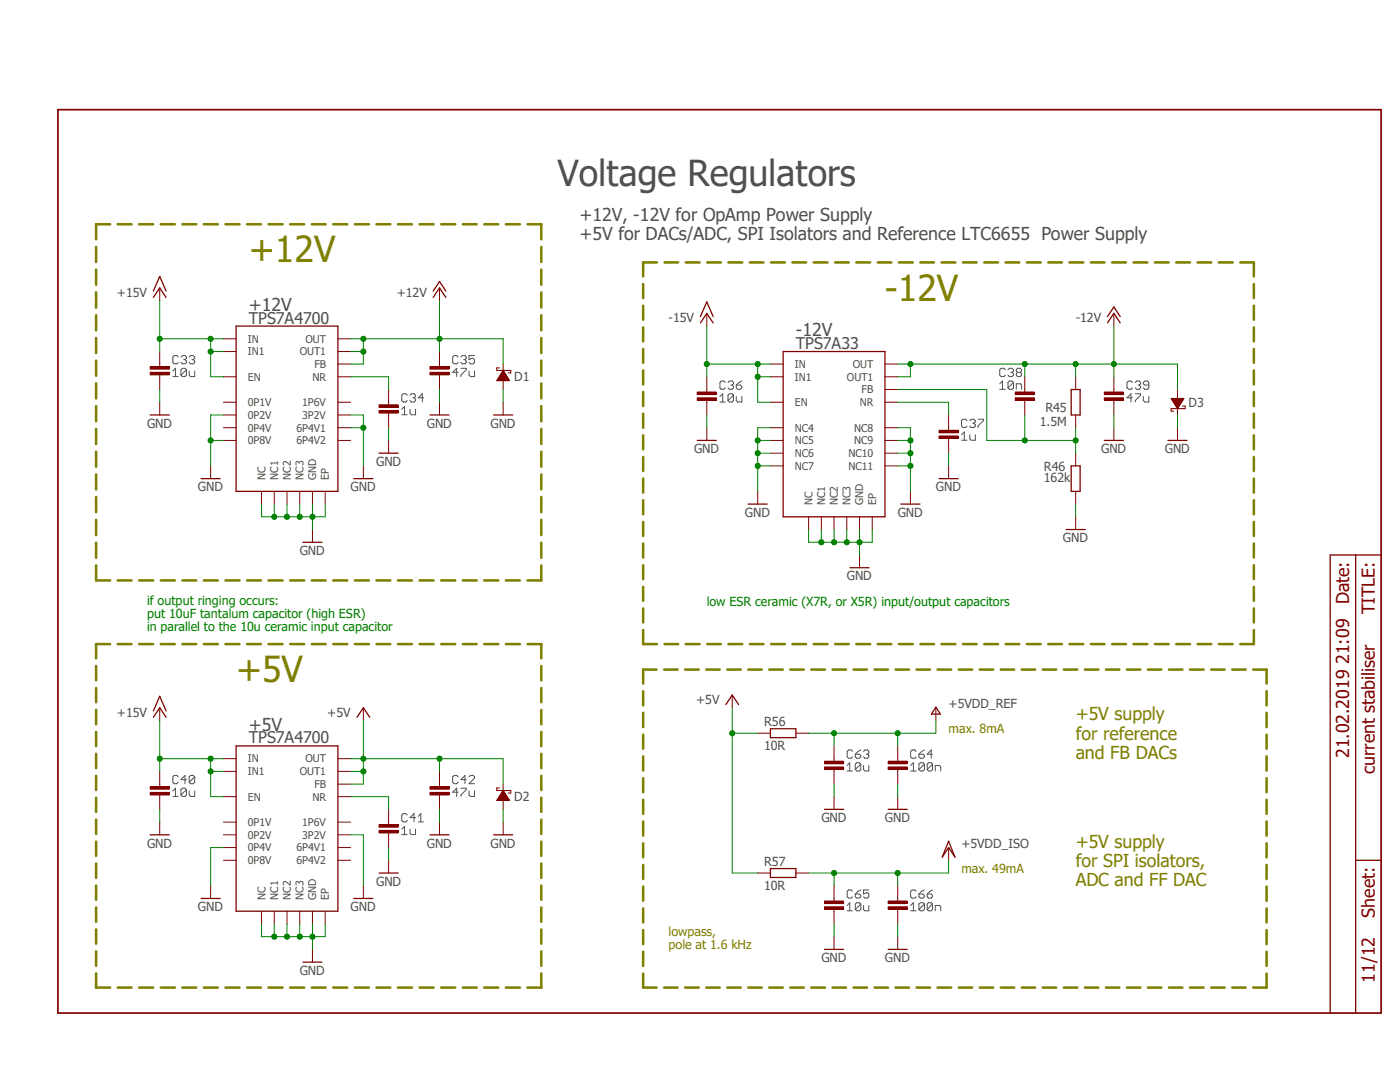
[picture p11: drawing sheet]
<svg xmlns="http://www.w3.org/2000/svg" width="279mm" height="216mm" viewBox="0 0 279 216" stroke-linecap="round" stroke-linejoin="round" font-family="sans-serif">
<path d="M11.2 21.4l265 181.1M276.2 21.4l-265 181.1" fill="none" stroke="#fff" stroke-width=".2"/>
<g fill="none" stroke="#808000" stroke-width=".51">
<path d="M19.2 49.3v3M19.2 53.8v3M19.2 58.3v3.1M22 44.7h-2.8v3.1M23.5 44.7h2.7M27.8 44.7h2.8M32.1 44.7h2.8M36.4 44.7h2.8M40.7 44.7h2.8M45 44.7h2.8M49.3 44.7h2.8M53.6 44.7h2.8"/>
<path d="M57.9 44.7h2.8M62.2 44.7h2.8M66.5 44.7h2.8M70.8 44.7h2.8M75.1 44.7h2.8M79.4 44.7h2.8M83.7 44.7h2.8M88.1 44.7h2.7M92.4 44.7h2.7M96.6 44.7h2.8M101 44.7h2.8M105.3 44.7h2.7v3.1"/>
<path d="M108 49.3v3M108 53.8v3M108 58.3v3.1M128.4 56.7v2.8M131.1 52.4h-2.7v2.8M132.6 52.4h2.7M136.9 52.4h2.7M141.1 52.4h2.7M145.4 52.4h2.7M149.6 52.4h2.8M153.9 52.4h2.7M158.2 52.4h2.7"/>
<path d="M162.4 52.4h2.7M166.7 52.4h2.7M170.9 52.4h2.8M175.2 52.4h2.7M179.4 52.4h2.8M183.7 52.4h2.7M187.9 52.4h2.8M192.2 52.4h2.7M196.4 52.4h2.8M200.7 52.4h2.7M204.9 52.4h2.8M209.2 52.4h2.7"/>
<path d="M213.4 52.4h2.8M217.7 52.4h2.7M222 52.4h2.7M226.2 52.4h2.8M230.5 52.4h2.7M234.7 52.4h2.8M239 52.4h2.7M243.2 52.4h2.8M247.5 52.4h2.7v2.8M250.2 56.7v2.8M19.2 62.9v3M19.2 67.4v3"/>
<path d="M19.2 72v3M19.2 76.5v3M108 62.9v3M108 67.4v3M108 72v3M108 76.5v3M128.4 61v2.8M128.4 65.3v2.8M128.4 69.6v2.8M128.4 73.9v2.8M128.4 78.2v2.8M250.2 61v2.8"/>
<path d="M250.2 65.3v2.8M250.2 69.6v2.8M250.2 73.9v2.8M250.2 78.2v2.8M19.2 81v3.1M19.2 85.6v3M19.2 90.1v3M19.2 94.7v3M19.2 99.2v3M108 81v3.1M108 85.6v3M108 90.1v3"/>
<path d="M108 94.7v3M108 99.2v3M128.4 82.5v2.8M128.4 86.9v2.8M128.4 91.2v2.8M128.4 95.5v2.8M128.4 99.8v2.8M250.2 82.5v2.8M250.2 86.9v2.8M250.2 91.2v2.8M250.2 95.5v2.8M250.2 99.8v2.8"/>
<path d="M19.2 112.8v3h2.8M19.2 103.7v3.1M19.2 108.3v3M23.5 115.8h2.7M27.8 115.8h2.8M32.1 115.8h2.8M36.4 115.8h2.8M40.7 115.8h2.8M45 115.8h2.8M49.3 115.8h2.8M53.6 115.8h2.8M57.9 115.8h2.8"/>
<path d="M62.2 115.8h2.8M66.5 115.8h2.8M70.8 115.8h2.8M75.1 115.8h2.8M79.4 115.8h2.8M83.7 115.8h2.8M88.1 115.8h2.7M92.4 115.8h2.7M96.6 115.8h2.8M101 115.8h2.8M108 103.7v3.1M108 108.3v3"/>
<path d="M108 112.8v3h-2.7M128.4 104.1v2.8M128.4 108.5v2.8M128.4 112.8v2.8M128.4 117.1v2.8M250.2 104.1v2.8M250.2 108.5v2.8M250.2 112.8v2.8M250.2 117.1v2.8M19.2 132.9v2.9M19.2 137.3v2.8M22 128.5h-2.8v2.9"/>
<path d="M23.5 128.5h2.7M27.8 128.5h2.8M32.1 128.5h2.8M36.4 128.5h2.8M40.7 128.5h2.8M45 128.5h2.8M49.3 128.5h2.8M53.6 128.5h2.8M57.9 128.5h2.8M62.2 128.5h2.8M66.5 128.5h2.8M70.8 128.5h2.8"/>
<path d="M75.1 128.5h2.8M79.4 128.5h2.8M83.7 128.5h2.8M88.1 128.5h2.7M92.4 128.5h2.7M96.6 128.5h2.8M101 128.5h2.8M105.3 128.5h2.7v2.9M108 132.9v2.9M108 137.3v2.8M128.4 125.7v2.8h2.7M128.4 121.4v2.8"/>
<path d="M128.4 137.9v2.9M131 133.6h-2.6v2.8M132.5 133.6h2.7M132.6 128.5h2.7M136.7 133.6h2.7M136.9 128.5h2.7M141 133.6h2.6M141.1 128.5h2.7M145.2 133.6h2.6M145.4 128.5h2.7M149.4 133.6h2.6M149.6 128.5h2.8"/>
<path d="M153.5 133.6h2.7M153.9 128.5h2.7M157.7 133.6h2.7M158.2 128.5h2.7M161.9 133.6h2.7M162.4 128.5h2.7M166.2 133.6h2.6M166.7 128.5h2.7M170.3 133.6h2.7M170.9 128.5h2.8M174.5 133.6h2.7M175.2 128.5h2.7"/>
<path d="M178.7 133.6h2.7M179.4 128.5h2.8M182.9 133.6h2.7M183.7 128.5h2.7M187.1 133.6h2.7M187.9 128.5h2.8M191.3 133.6h2.7M192.2 128.5h2.7M195.5 133.6h2.7M196.4 128.5h2.8M199.7 133.6h2.7M200.7 128.5h2.7"/>
<path d="M203.9 133.6h2.7M204.9 128.5h2.8M208.1 133.6h2.7M209.2 128.5h2.7M212.3 133.6h2.7M213.4 128.5h2.8M216.5 133.6h2.7M217.7 128.5h2.7M220.7 133.6h2.7M222 128.5h2.7M224.9 133.6h2.7M226.2 128.5h2.8"/>
<path d="M229.1 133.6h2.7M230.5 128.5h2.7M233.3 133.6h2.7M234.7 128.5h2.8M237.5 133.6h2.7M239 128.5h2.7M241.7 133.6h2.7M243.2 128.5h2.8M245.9 133.6h2.7M250.1 133.6h2.7v2.8M250.2 125.7v2.8h-2.7M250.2 121.4v2.8"/>
<path d="M252.8 137.9v2.9M19.2 141.6v2.9M19.2 146v2.9M19.2 150.4v2.9M19.2 154.8v2.8M19.2 159.2v2.8M108 141.6v2.9M108 146v2.9M108 150.4v2.9M108 154.8v2.8M108 159.2v2.8M128.4 142.2v2.9"/>
<path d="M128.4 146.6v2.8M128.4 150.9v2.9M128.4 155.3v2.8M128.4 159.6v2.8M252.8 142.2v2.9M252.8 146.6v2.8M252.8 150.9v2.9M252.8 155.3v2.8M252.8 159.6v2.8M19.2 163.5v2.9M19.2 167.9v2.9M19.2 172.3v2.9"/>
<path d="M19.2 176.7v2.8M108 163.5v2.9M108 167.9v2.9M108 172.3v2.9M108 176.7v2.8M128.4 163.9v2.9M128.4 168.3v2.8M128.4 172.6v2.8M128.4 176.9v2.8M252.8 163.9v2.9M252.8 168.3v2.8M252.8 172.6v2.8"/>
<path d="M252.8 176.9v2.8M19.2 181.1v2.8M19.2 185.5v2.8M19.2 189.8v2.9M19.2 194.2v2.9h2.8M23.5 197.1h2.7M27.8 197.1h2.8M32.1 197.1h2.8M36.4 197.1h2.8M40.7 197.1h2.8M45 197.1h2.8M49.3 197.1h2.8"/>
<path d="M53.6 197.1h2.8M57.9 197.1h2.8M62.2 197.1h2.8M66.5 197.1h2.8M70.8 197.1h2.8M75.1 197.1h2.8M79.4 197.1h2.8M83.7 197.1h2.8M88.1 197.1h2.7M92.4 197.1h2.7M96.6 197.1h2.8M101 197.1h2.8"/>
<path d="M108 181.1v2.8M108 185.5v2.8M108 189.8v2.9M108 194.2v2.9h-2.7M128.4 194.3v2.8h2.6M128.4 181.3v2.8M128.4 185.6v2.8M128.4 189.9v2.8M132.5 197.1h2.7M136.7 197.1h2.7M141 197.1h2.6M145.2 197.1h2.6"/>
<path d="M149.4 197.1h2.6M153.5 197.1h2.7M157.7 197.1h2.7M161.9 197.1h2.7M166.2 197.1h2.6M170.3 197.1h2.7M174.5 197.1h2.7M178.7 197.1h2.7M182.9 197.1h2.7M187.1 197.1h2.7M191.3 197.1h2.7M195.5 197.1h2.7"/>
<path d="M199.7 197.1h2.7M203.9 197.1h2.7M208.1 197.1h2.7M212.3 197.1h2.7M216.5 197.1h2.7M220.7 197.1h2.7M224.9 197.1h2.7M229.1 197.1h2.7M233.3 197.1h2.7M237.5 197.1h2.7M241.7 197.1h2.7M245.9 197.1h2.7"/>
<path d="M252.8 194.3v2.8h-2.7M252.8 181.3v2.8M252.8 185.6v2.8M252.8 189.9v2.8"/>
</g>
<g fill="none" stroke="#505050" stroke-width=".2">
<path d="M34.5 74l.5-.5v1.6M34.5 75.1h1.1M35.6 71.2l-.3-.2h-.5l-.3 .2v1.1l.3 .3h.5l.3-.3M36.1 71.2l.3-.2h.5l.3 .2v.3l-.3 .3M36.7 71.8h.2M36.9 71.8l.3 .3v.2l-.3 .3h-.5l-.3-.3M37.2 73.8v1l-.3 .3h-.5l-.3-.3M37.2 73.8l-.3-.3h-.5l-.3 .3v1M37.2 73.8l-1.1 1M37.8 74v.8l.2 .3h.9v-1.1M37.8 71.2l.2-.2h.6l.3 .2v.3l-.3 .3M38.3 71.8h.3"/>
<path d="M38.6 71.8l.3 .3v.2l-.3 .3h-.6l-.2-.3M81.3 78.9l-.3-.3h-.5l-.3 .3v1l.3 .3h.5l.3-.3M81.8 78.9l.3-.3h.5l.3 .3v.2l-.3 .3M82.4 79.4h.2M82.6 79.4l.3 .3v.2l-.3 .3h-.5l-.3-.3M84.5 79.4h-1l.8-.8v1.6M91.4 74.3h-1.1l.8-.8v1.6M91.4 71.2l-.3-.2h-.5l-.3 .2v1.1l.3 .3h.5l.3-.3M92 73.5h1v.3l-1 1v.3M92 71.2l.2-.2h.6l.2 .2v.3l-.2 .3M92.5 71.8h.3M92.8 71.8l.2 .3v.2l-.2 .3h-.6l-.2-.3"/>
<path d="M93.6 74v.8l.3 .3h.8v-1.1M94.7 71h-1.1v.8l.5-.3h.3l.3 .3v.5l-.3 .3h-.5l-.3-.3M143.7 79.1l.5-.5v1.6M144.7 76.3l-.2-.3h-.6l-.2 .3v1.1l.2 .3h.6l.2-.3M145.3 76.3l.3-.3h.5l.3 .3v.3l-.3 .2M145.8 76.8h.3M146.1 76.8l.3 .3v.3l-.3 .3h-.5l-.3-.3M146.4 78.9v1l-.3 .3h-.5l-.3-.3M146.4 78.9l-.3-.3h-.5l-.3 .3v1M146.4 78.9l-1.1 1M146.9 79.1v.8l.3 .3h.8v-1.1M146.9 76.8h.8l.3 .3v.3l-.3 .3h-.5l-.3-.3z"/>
<path d="M148 76l-1.1 .8M199.5 76.6l.6-.6v1.7M199.5 77.7h1.1M200.6 73.8l-.2-.3h-.6l-.3 .3v1l.3 .3h.6l.2-.3M201.2 73.8l.2-.3h.6l.3 .3v.2l-.3 .3M201.7 74.3h.3M202 74.3l.3 .3v.2l-.3 .3h-.6l-.2-.3M202.3 76.3v1.1l-.3 .3h-.6l-.2-.3M202.3 76.3l-.3-.3h-.6l-.2 .3v1.1M202.3 76.3l-1.1 1.1M202.8 77.7v-1.1h.8l.3 .2v.9M203.1 74.3l-.3 .3v.2l.3 .3h.5l.3-.3v-.2l-.3-.3"/>
<path d="M203.1 74.3l-.3-.3v-.2l.3-.3h.5l.3 .3v.2l-.3 .3M203.1 74.3h.5M226 79.4h-1.1l.8-.8v1.6M226 76.3l-.3-.3h-.5l-.3 .3v1.1l.3 .3h.5l.3-.3M226.6 78.6h1v.3l-1 1v.3M226.6 76.3l.2-.3h.6l.2 .3v.3l-.2 .2M227.1 76.8h.3M227.4 76.8l.2 .3v.3l-.2 .3h-.6l-.2-.3M228.2 79.1v.8l.3 .3h.8v-1.1M229.3 76.8h-.8l-.3-.2v-.3l.3-.3h.5l.3 .3v1.1l-.3 .3h-.5l-.3-.3M80.2 81.7l.5-.6v1.7M80.2 82.8h1.1"/>
<path d="M81.8 81.7v.8l.3 .3h.8v-1.1M143.7 80.2h1M191.9 86.7l.5-.5v1.6M191.9 87.8h1.1M193 83.9l-.3-.2h-.5l-.3 .2v1.1l.3 .3h.5l.3-.3M193.5 86.7v.8l.3 .3h.8v-1.1M193.5 83.9l.3-.2h.6l.2 .2v.3l-.2 .3M194.1 84.5h.3M194.4 84.5l.2 .3v.2l-.2 .3h-.6l-.3-.3M195.2 83.7h1.1v.2l-1.1 1.1v.3M34.5 157.8l.5-.5v1.6M34.5 158.9h1.1"/>
<path d="M35.6 155l-.3-.3h-.5l-.3 .3v1.1l.3 .3h.5l.3-.3M37.2 157.6l-.3-.3h-.5l-.3 .3v1M37.2 157.6v1l-.3 .3h-.5l-.3-.3M37.2 157.6l-1.1 1M37.2 155.6h-1.1l.8-.9v1.7M37.8 157.8v.8l.2 .3h.9v-1.1M38.9 155l-.3-.3h-.6l-.2 .3v1.1M38.9 155v1.1l-.3 .3h-.6l-.2-.3M38.9 155l-1.1 1.1M91.4 158.1h-1.1l.8-.8v1.6M91.4 155l-.3-.3h-.5l-.3 .3v1.1l.3 .3h.5l.3-.3M92 157.3h1v.3l-1 1v.3"/>
<path d="M93 155.6h-1l.8-.9v1.7M93.6 157.8v.8l.3 .3h.8v-1.1M93.6 155l.3-.3h.5l.3 .3v.3l-1.1 1.1h1.1M169.1 152.7l.5-.5v1.6M169.1 153.8h1M170.1 149.9l-.2-.3h-.6l-.2 .3v1.1l.2 .3h.6l.2-.3M170.7 150.5h.8l.3 .2v.3l-.3 .3h-.5l-.3-.3zM171.8 152.5v1l-.3 .3h-.5l-.3-.3M171.8 152.5l-.3-.3h-.5l-.3 .3v1M171.8 152.5l-1.1 1M171.8 149.6l-.6 .3-.5 .6M172.3 152.7v.8l.3 .3h.8v-1.1"/>
<path d="M172.3 149.9l.3-.3h.5l.3 .3v.3l-.3 .3M172.9 150.5h.2M173.1 150.5l.3 .2v.3l-.3 .3h-.5l-.3-.3M181.7 153.8h1.1M181.7 152.7l.6-.5v1.6M182.8 149.9l-.2-.3h-.6l-.3 .3v1.1l.3 .3h.6l.2-.3M183.4 150.5h.8l.3 .2v.3l-.3 .3h-.5l-.3-.3zM184.5 152.5v1l-.3 .3h-.5l-.3-.3M184.5 152.5l-.3-.3h-.5l-.3 .3v1M184.5 152.5l-1.1 1M184.5 149.6l-.6 .3-.5 .6M186.1 152.5v1l-.3 .3h-.5l-.3-.3"/>
<path d="M186.1 152.5l-.3-.3h-.5l-.3 .3v1M186.1 152.5l-1.1 1M186.1 150.5h-1.1l.8-.9v1.7M186.6 153.8v-1.1h.9l.2 .3v.8M80.2 165.4l.5-.5v1.6M80.2 166.5h1.1M81.3 162.6l-.3-.3h-.5l-.3 .3v1.1l.3 .3h.5l.3-.3M81.8 165.4v.8l.3 .3h.8v-1.1M82.9 163.2h-1.1l.8-.9v1.7M83.5 164h1M83.5 162.9l.5-.6v1.7M170.1 177.8l-.2-.2h-.6l-.2 .2v1.1l.2 .3h.6l.2-.3"/>
<path d="M170.7 178.4h.8l.3 .3v.2l-.3 .3h-.5l-.3-.3zM171.8 177.6l-.6 .2-.5 .6M173.4 177.6h-1.1v.8l.6-.3h.2l.3 .3v.5l-.3 .3h-.5l-.3-.3M182.8 177.8l-.2-.2h-.6l-.3 .2v1.1l.3 .3h.6l.2-.3M183.4 178.4h.8l.3 .3v.2l-.3 .3h-.5l-.3-.3zM184.5 177.6l-.6 .2-.5 .6M185 178.4h.8l.3 .3v.2l-.3 .3h-.5l-.3-.3zM186.1 177.6l-.5 .2-.6 .6M169.1 180.7l.5-.6v1.6M169.1 181.7h1M171.8 180.4l-.3-.3h-.5l-.3 .3v1.1M171.8 180.4v1.1l-.3 .2h-.5l-.3-.2"/>
<path d="M171.8 180.4l-1.1 1.1M172.3 180.7v.8l.3 .2h.8v-1M181.7 180.7l.6-.6v1.6M181.7 181.7h1.1M184.5 180.4l-.3-.3h-.5l-.3 .3v1.1M184.5 180.4v1.1l-.3 .2h-.5l-.3-.2M184.5 180.4l-1.1 1.1M186.1 180.4l-.3-.3h-.5l-.3 .3v1.1M186.1 180.4v1.1l-.3 .2h-.5l-.3-.2M186.1 180.4l-1.1 1.1M186.6 181.7v-1h.9l.2 .2v.8"/>
</g>
<path d="M47.1 65.1h20.3v32.9h-20.3zM270.6 110.7v91.4M275.6 110.7h-10.1v91.4M47.1 148.8h20.3v33h-20.3zM270.6 171.7h5" fill="none" stroke="#800000" stroke-width=".25"/>
<path d="M11.6 21.9h264v180.2h-264z" fill="none" stroke="#800000" stroke-width=".34"/>
<g fill="none" stroke="#800000" stroke-width=".2">
<path d="M31.9 72.6v.7M31.9 74.5v.7M44.6 67.6h2.5M44.6 75.2h2.5M44.6 70.1h2.5M67.4 67.6h2.6M67.4 72.6h2.6M67.4 75.2h2.6M67.4 70.1h2.6M44.6 80.3h2.5M44.6 82.8h2.5M44.6 85.3h2.5"/>
<path d="M44.6 87.9h2.5M52.2 98v2.6M54.7 98v2.6M57.3 98v2.6M59.8 98v2.6M62.4 98v2.6M64.9 98v2.6M67.4 80.3h2.6M67.4 82.8h2.6M67.4 85.3h2.6M67.4 87.9h2.6M44.6 151.4h2.5"/>
<path d="M44.6 159h2.5M44.6 153.9h2.5M67.4 151.4h2.6M67.4 156.5h2.6M67.4 159h2.6M67.4 153.9h2.6M44.6 164h2.5M44.6 166.6h2.5M44.6 169.1h2.5M44.6 171.7h2.5M67.4 164h2.6M67.4 166.6h2.6"/>
<path d="M67.4 169.1h2.6M67.4 171.7h2.6M52.2 181.8v2.6M54.7 181.8v2.6M57.3 181.8v2.6M59.8 181.8v2.6M62.4 181.8v2.6M64.9 181.8v2.6"/>
</g>
<path d="M30 73.2h3.8v.5h-3.8z" fill-rule="evenodd" fill="#800000"/>
<path d="M30 73.2h3.8v.5h-3.8z" fill="none" stroke="#800000" stroke-width=".2"/>
<path d="M30 74.3h3.8v.5h-3.8z" fill-rule="evenodd" fill="#800000"/>
<path d="M30 74.3h3.8v.5h-3.8zM31.9 70.1v2.5M31.9 75.2v2.5M87.7 72.6v.7M87.7 74.5v.7" fill="none" stroke="#800000" stroke-width=".2"/>
<path d="M85.8 73.2h3.8v.5h-3.8z" fill-rule="evenodd" fill="#800000"/>
<path d="M85.8 73.2h3.8v.5h-3.8z" fill="none" stroke="#800000" stroke-width=".2"/>
<path d="M85.8 74.3h3.8v.5h-3.8z" fill-rule="evenodd" fill="#800000"/>
<path d="M85.8 74.3h3.8v.5h-3.8zM87.7 70.1v2.5M87.7 75.2v2.5M77.6 80.3v.6M77.6 82.2v.6" fill="none" stroke="#800000" stroke-width=".2"/>
<path d="M75.6 80.8h3.9v.5h-3.9z" fill-rule="evenodd" fill="#800000"/>
<path d="M75.6 80.8h3.9v.5h-3.9z" fill="none" stroke="#800000" stroke-width=".2"/>
<path d="M75.6 81.9h3.9v.5h-3.9z" fill-rule="evenodd" fill="#800000"/>
<g fill="none" stroke="#800000" stroke-width=".2">
<path d="M31.9 57.4v2.6M87.7 57.4v2.6M77.6 77.7v2.6M31.9 80.3v2.5M42 93v2.5M72.5 93v2.5M75.6 81.9h3.9v.5h-3.9zM77.6 82.8v2.5M77.6 87.9v2.5M87.7 80.3v2.5M62.4 105.7v2.5M31.9 156.5v.6"/>
<path d="M31.9 158.4v.6"/>
</g>
<path d="M30.6 59.4l1.3-2 1.2 2M30.6 58.1l1.3-2.9 1.2 2.9M86.4 59.4l1.3-2 1.3 2M86.4 58.1l1.3-1.9 1.3 1.9M30 82.8h3.8M40.1 95.5h3.8M70.6 95.5h3.8M75.6 90.4h3.9M85.8 82.8h3.8M60.5 108.2h3.8" fill="none" stroke="#800000" stroke-width=".25"/>
<path d="M30 157h3.8v.5h-3.8z" fill-rule="evenodd" fill="#800000"/>
<path d="M30 157h3.8v.5h-3.8z" fill="none" stroke="#800000" stroke-width=".2"/>
<path d="M30 158.1h3.8v.5h-3.8z" fill-rule="evenodd" fill="#800000"/>
<path d="M30 158.1h3.8v.5h-3.8zM31.9 153.9v2.6M31.9 159v2.5M77.6 164v.7M77.6 165.9v.7" fill="none" stroke="#800000" stroke-width=".2"/>
<path d="M75.6 164.5h3.9v.6h-3.9z" fill-rule="evenodd" fill="#800000"/>
<path d="M75.6 164.5h3.9v.6h-3.9z" fill="none" stroke="#800000" stroke-width=".2"/>
<path d="M75.6 165.7h3.9v.5h-3.9z" fill-rule="evenodd" fill="#800000"/>
<path d="M87.7 156.5v.6M87.7 158.4v.6M75.6 165.7h3.9v.5h-3.9zM77.6 161.5v2.5M77.6 166.6v2.5" fill="none" stroke="#800000" stroke-width=".2"/>
<path d="M85.8 157h3.8v.5h-3.8z" fill-rule="evenodd" fill="#800000"/>
<path d="M85.8 157h3.8v.5h-3.8z" fill="none" stroke="#800000" stroke-width=".2"/>
<path d="M85.8 158.1h3.8v.5h-3.8z" fill-rule="evenodd" fill="#800000"/>
<g fill="none" stroke="#800000" stroke-width=".2">
<path d="M141.1 62.5v2.6M141.1 77.7v.7M141.1 79.6v.7M153.8 72.6h2.5M153.8 75.2h2.5M176.6 72.6h2.6M176.6 77.7h2.6M176.6 75.2h2.6M222.3 62.5v2.6M153.8 80.3h2.5M153.8 85.3h2.5M153.8 87.9h2.5"/>
<path d="M153.8 90.4h2.5M153.8 93h2.5M176.6 80.3h2.6M176.6 85.3h2.6M176.6 87.9h2.6M176.6 90.4h2.6M176.6 93h2.6M161.4 103.1v2.6M163.9 103.1v2.6M166.5 103.1v2.6M169 103.1v2.6M171.5 103.1v2.6"/>
<path d="M174.1 103.1v2.6M31.9 141.2v2.6M72.5 141.2v2.6M85.8 158.1h3.8v.5h-3.8zM87.7 153.9v2.6M87.7 159v2.5M31.9 164v2.6M42 176.7v2.6M72.5 176.7v2.6M77.6 171.7v2.5M87.7 164v2.6M62.4 189.4v2.6"/>
</g>
<g fill="none" stroke="#800000" stroke-width=".25">
<path d="M139.8 64.4l1.3-1.9 1.2 1.9M139.8 63.2l1.3-3 1.2 3M156.3 70.1h20.3v33h-20.3zM221 64.4l1.3-1.9 1.3 1.9M221 63.2l1.3-1.9 1.3 1.9M30.6 143.1l1.3-1.9 1.2 1.9M30.6 141.9l1.3-3 1.2 3M71.2 143.1l1.3-1.9 1.3 1.9M30 166.6h3.8M40.1 179.3h3.8M70.6 179.3h3.8M75.6 174.2h3.9"/>
<path d="M85.8 166.6h3.8M60.5 192h3.8"/>
</g>
<path d="M139.1 78.2h3.9v.5h-3.9z" fill-rule="evenodd" fill="#800000"/>
<path d="M139.1 78.2h3.9v.5h-3.9z" fill="none" stroke="#800000" stroke-width=".2"/>
<path d="M139.1 79.4h3.9v.5h-3.9z" fill-rule="evenodd" fill="#800000"/>
<path d="M139.1 79.4h3.9v.5h-3.9zM141.1 75.2v2.5M222.3 77.7v.7M222.3 79.6v.7M141.1 80.3v2.5M141.1 85.3v2.6" fill="none" stroke="#800000" stroke-width=".2"/>
<path d="M139.1 87.9h3.9" fill="none" stroke="#800000" stroke-width=".25"/>
<path d="M220.4 78.2h3.8v.5h-3.8z" fill-rule="evenodd" fill="#800000"/>
<path d="M220.4 78.2h3.8v.5h-3.8z" fill="none" stroke="#800000" stroke-width=".2"/>
<path d="M220.4 79.4h3.8v.5h-3.8z" fill-rule="evenodd" fill="#800000"/>
<path d="M220.4 79.4h3.8v.5h-3.8zM222.3 75.2v2.5M189.3 85.3v.7M189.3 87.2v.7M222.3 80.3v2.5M222.3 85.3v2.6" fill="none" stroke="#800000" stroke-width=".2"/>
<path d="M220.4 87.9h3.8" fill="none" stroke="#800000" stroke-width=".25"/>
<path d="M187.4 85.9h3.8v.5h-3.8z" fill-rule="evenodd" fill="#800000"/>
<path d="M187.4 85.9h3.8v.5h-3.8z" fill="none" stroke="#800000" stroke-width=".2"/>
<path d="M187.4 87h3.8v.5h-3.8z" fill-rule="evenodd" fill="#800000"/>
<g fill="none" stroke="#800000" stroke-width=".2">
<path d="M204.5 77.7v.7M204.5 79.6v.7M214.7 75.2v2.5M151.2 98v2.6M181.7 98v2.6M187.4 87h3.8v.5h-3.8zM189.3 82.8v2.5M189.3 87.9v2.5M189.3 93v2.5M214.7 82.8v2.5M214.7 90.4v2.6M214.7 98v2.6"/>
<path d="M171.5 110.7v2.6M214.7 103.1v2.6"/>
</g>
<path d="M213.8 77.7h1.8v5.1h-1.8zM187.4 95.5h3.8M213.8 93h1.8v5h-1.8zM149.3 100.6h3.8M169.6 113.3h3.8M179.8 100.6h3.8M212.8 105.7h3.8" fill="none" stroke="#800000" stroke-width=".25"/>
<path d="M202.6 78.2h3.8v.5h-3.8z" fill-rule="evenodd" fill="#800000"/>
<path d="M202.6 78.2h3.8v.5h-3.8z" fill="none" stroke="#800000" stroke-width=".2"/>
<path d="M202.6 79.4h3.8v.5h-3.8z" fill-rule="evenodd" fill="#800000"/>
<g fill="none" stroke="#800000" stroke-width=".2">
<path d="M99.2 75.9h2.4M99.3 75.8h2.3M99.4 75.7h2.1M99.4 75.6h2.1M99.4 75.5h2M99.5 75.4h1.8M99.6 75.4h1.7M99.6 75.3h1.7M99.7 75.1h1.5M99.7 75.1h1.4M99.8 75h1.3M99.8 74.9h1.2"/>
<path d="M99.9 74.8h1.1M99.9 74.7h1M100 74.6h.9M100 74.5h.8M100.1 74.5h.7M100.2 74.4h.5M100.2 74.3h.5M100.2 74.2h.4M100.3 74.1h.2M100.4 74h.1M100.4 73.9l1.3 2h-2.6zM100.4 72.6v1.3"/>
<path d="M100.4 76v1.7M202.6 79.4h3.8v.5h-3.8zM204.5 75.2v2.5M233.7 79.5h2.6l-1.3 2zM233.8 79.6h2.4M233.8 79.7h2.4M233.9 79.8h2.2M234 79.9h2M235 77.8v1.7M100.4 80.3v2.5M204.5 80.3v2.5M234 80h2"/>
<path d="M234.1 80.1h1.8M234.1 80.2h1.8M234.2 80.3h1.6M234.3 80.4h1.4M234.4 80.5h1.2M234.4 80.6h1.2M234.5 80.7h1M234.5 80.8h1M234.6 80.9h.8M234.7 81h.6M234.7 81.1h.5M234.8 81.2h.4"/>
<path d="M234.9 81.3h.3M234.9 81.4h.2M234.9 81.5h.1M235 81.6v1.2M235 85.3v2.6M146.1 138.7v2.5M99.2 159.7h2.5M99.2 159.6h2.4M99.3 159.5h2.3M99.4 159.4h2.1M99.4 159.3h2.1M99.4 159.3h2"/>
<path d="M99.5 159.2h1.8M99.6 159.1h1.7M99.6 159h1.6M99.7 158.9h1.5M99.7 158.8h1.4M99.8 158.7h1.3M99.8 158.7h1.2M99.9 158.6h1.1M99.9 158.5h1M100 158.4h.8M100 158.3h.8M100.1 158.2h.7"/>
<path d="M100.2 158.2h.5M100.2 158.1h.4M100.2 158h.4M100.3 157.9h.2M100.4 157.8h.1M100.4 156.4v1.3M100.4 159.8v1.7M100.4 157.7l1.3 2h-2.6zM166.5 151.4v.6M166.5 153.3v.6M100.4 164v2.6"/>
</g>
<path d="M99.7 73.4h-.6v.5h2.8v.5h-.5M236 81h.5v.5h-2.8v.5h.5M99.7 157.2h-.6v.5h2.8v.5h-.5" fill="none" stroke="#800000" stroke-width=".21"/>
<path d="M98.5 82.8h3.8M233.1 87.9h3.8M144.9 140.6l1.2-1.9 1.3 1.9M98.5 166.6h3.8" fill="none" stroke="#800000" stroke-width=".25"/>
<path d="M164.5 151.9h3.9v.5h-3.9z" fill-rule="evenodd" fill="#800000"/>
<path d="M164.5 151.9h3.9v.5h-3.9z" fill="none" stroke="#800000" stroke-width=".2"/>
<path d="M164.5 153h3.9v.5h-3.9z" fill-rule="evenodd" fill="#800000"/>
<path d="M164.5 153h3.9v.5h-3.9zM166.5 148.8v2.6M166.5 153.9v2.6M179.2 151.4v.6M179.2 153.3v.6" fill="none" stroke="#800000" stroke-width=".2"/>
<path d="M177.2 151.9h3.9v.5h-3.9z" fill-rule="evenodd" fill="#800000"/>
<path d="M177.2 151.9h3.9v.5h-3.9z" fill="none" stroke="#800000" stroke-width=".2"/>
<path d="M177.2 153h3.9v.5h-3.9z" fill-rule="evenodd" fill="#800000"/>
<path d="M151.2 146.3h2.6M158.8 146.3h2.6M166.5 159v2.5M177.2 153h3.9v.5h-3.9zM179.2 148.8v2.6M179.2 153.9v2.6M179.2 159v2.5M186.8 141.2v2.6M166.5 179.3v.6M166.5 181.2v.6" fill="none" stroke="#800000" stroke-width=".2"/>
<path d="M153.8 145.4h5v1.8h-5zM186.8 141.1l.9 1.4h-1.8zM164.5 161.5h3.9M177.2 161.5h3.9" fill="none" stroke="#800000" stroke-width=".25"/>
<path d="M164.5 179.8h3.9v.5h-3.9z" fill-rule="evenodd" fill="#800000"/>
<path d="M164.5 179.8h3.9v.5h-3.9z" fill="none" stroke="#800000" stroke-width=".2"/>
<path d="M164.5 180.9h3.9v.5h-3.9z" fill-rule="evenodd" fill="#800000"/>
<path d="M166.5 176.7v2.6M179.2 179.3v.6M164.5 180.9h3.9v.5h-3.9zM166.5 181.8v2.6M179.2 181.2v.6" fill="none" stroke="#800000" stroke-width=".2"/>
<path d="M177.2 179.8h3.9v.5h-3.9z" fill-rule="evenodd" fill="#800000"/>
<path d="M177.2 179.8h3.9v.5h-3.9z" fill="none" stroke="#800000" stroke-width=".2"/>
<path d="M177.2 180.9h3.9v.5h-3.9z" fill-rule="evenodd" fill="#800000"/>
<path d="M151.2 174.2h2.6M158.8 174.2h2.6M179.2 176.7v2.6M189.3 169.1v2.6M166.5 186.9v2.5M177.2 180.9h3.9v.5h-3.9zM179.2 181.8v2.6M179.2 186.9v2.5" fill="none" stroke="#800000" stroke-width=".2"/>
<path d="M153.8 173.3h5v1.8h-5zM189.3 167.9l1.3 3.1-1.3-1.9-1.3 1.9zM164.5 189.4h3.9M177.2 189.4h3.9" fill="none" stroke="#800000" stroke-width=".25"/>
<path d="M31.9 77.7v2.6M70 75.2h7.6v2.5M87.7 77.7v2.6M42 87.9h2.6M44.6 82.8h-2.6v10.2M77.6 85.3v2.6" fill="none" stroke="#008000" stroke-width=".2"/>
<circle cx="42" cy="87.9" r=".51" fill="#008000"/>
<g fill="none" stroke="#008000" stroke-width=".2">
<path d="M70 82.8h2.5v10.2M70 85.3h2.5"/>
<circle cx="42" cy="87.9" r=".51"/>
</g>
<circle cx="72.5" cy="85.3" r=".51" fill="#008000"/>
<g fill="none" stroke="#008000" stroke-width=".2">
<path d="M52.2 100.6v2.5h2.5M62.4 100.6v5.1"/>
<circle cx="72.5" cy="85.3" r=".51"/>
</g>
<circle cx="62.4" cy="103.1" r=".51" fill="#008000"/>
<g fill="none" stroke="#008000" stroke-width=".2">
<path d="M54.7 100.6v2.5h7.7"/>
<circle cx="62.4" cy="103.1" r=".51"/>
</g>
<circle cx="54.7" cy="103.1" r=".51" fill="#008000"/>
<g fill="none" stroke="#008000" stroke-width=".2">
<path d="M57.3 100.6v2.5"/>
<circle cx="54.7" cy="103.1" r=".51"/>
</g>
<circle cx="57.3" cy="103.1" r=".51" fill="#008000"/>
<g fill="none" stroke="#008000" stroke-width=".2">
<path d="M59.8 100.6v2.5"/>
<circle cx="57.3" cy="103.1" r=".51"/>
</g>
<circle cx="59.8" cy="103.1" r=".51" fill="#008000"/>
<g fill="none" stroke="#008000" stroke-width=".2">
<path d="M64.9 100.6v2.5h-2.5M31.9 161.5v2.5M52.2 184.4v2.5h2.5M62.4 184.4v5"/>
<circle cx="59.8" cy="103.1" r=".51"/>
</g>
<circle cx="62.4" cy="186.9" r=".51" fill="#008000"/>
<g fill="none" stroke="#008000" stroke-width=".2">
<path d="M54.7 184.4v2.5h7.7"/>
<circle cx="62.4" cy="186.9" r=".51"/>
</g>
<circle cx="54.7" cy="186.9" r=".51" fill="#008000"/>
<g fill="none" stroke="#008000" stroke-width=".2">
<path d="M57.3 184.4v2.5"/>
<circle cx="54.7" cy="186.9" r=".51"/>
</g>
<circle cx="57.3" cy="186.9" r=".51" fill="#008000"/>
<g fill="none" stroke="#008000" stroke-width=".2">
<path d="M59.8 184.4v2.5"/>
<circle cx="57.3" cy="186.9" r=".51"/>
</g>
<circle cx="59.8" cy="186.9" r=".51" fill="#008000"/>
<g fill="none" stroke="#008000" stroke-width=".2">
<path d="M141.1 82.8v2.5M151.2 93h2.6M153.8 85.3h-2.6v12.7M44.6 169.1h-2.6v7.6M70 166.6h2.5v10.1M77.6 169.1v2.6M87.7 161.5v2.5M64.9 184.4v2.5h-2.5"/>
<circle cx="59.8" cy="186.9" r=".51"/>
</g>
<circle cx="151.2" cy="93" r=".51" fill="#008000"/>
<g fill="none" stroke="#008000" stroke-width=".2">
<path d="M151.2 90.4h2.6"/>
<circle cx="151.2" cy="93" r=".51"/>
</g>
<circle cx="151.2" cy="90.4" r=".51" fill="#008000"/>
<g fill="none" stroke="#008000" stroke-width=".2">
<path d="M151.2 87.9h2.6"/>
<circle cx="151.2" cy="90.4" r=".51"/>
</g>
<circle cx="151.2" cy="87.9" r=".51" fill="#008000"/>
<g fill="none" stroke="#008000" stroke-width=".2">
<path d="M161.4 105.7v2.5h12.7M171.5 108.2v2.5"/>
<circle cx="151.2" cy="87.9" r=".51"/>
</g>
<circle cx="171.5" cy="108.2" r=".51" fill="#008000"/>
<g fill="none" stroke="#008000" stroke-width=".2">
<path d="M169 105.7v2.5M171.5 105.7v2.5M174.1 105.7v2.5"/>
<circle cx="171.5" cy="108.2" r=".51"/>
</g>
<circle cx="169" cy="108.2" r=".51" fill="#008000"/>
<g fill="none" stroke="#008000" stroke-width=".2">
<path d="M166.5 105.7v2.5"/>
<circle cx="169" cy="108.2" r=".51"/>
</g>
<circle cx="166.5" cy="108.2" r=".51" fill="#008000"/>
<g fill="none" stroke="#008000" stroke-width=".2">
<path d="M163.9 105.7v2.5"/>
<circle cx="166.5" cy="108.2" r=".51"/>
</g>
<circle cx="163.9" cy="108.2" r=".51" fill="#008000"/>
<g fill="none" stroke="#008000" stroke-width=".2">
<path d="M179.2 93h2.5M179.2 90.4h2.5v7.6"/>
<circle cx="163.9" cy="108.2" r=".51"/>
</g>
<circle cx="181.7" cy="93" r=".51" fill="#008000"/>
<g fill="none" stroke="#008000" stroke-width=".2">
<path d="M179.2 87.9h2.5v2.5"/>
<circle cx="181.7" cy="93" r=".51"/>
</g>
<circle cx="181.7" cy="90.4" r=".51" fill="#008000"/>
<g fill="none" stroke="#008000" stroke-width=".2">
<path d="M179.2 85.3h2.5v2.6"/>
<circle cx="181.7" cy="90.4" r=".51"/>
</g>
<circle cx="181.7" cy="87.9" r=".51" fill="#008000"/>
<g fill="none" stroke="#008000" stroke-width=".2">
<path d="M44.6 67.6h-12.7v2.5M100.4 77.7v2.6M189.3 90.4v2.6M222.3 82.8v2.5M235 82.8v2.5M214.7 100.6v2.5M166.5 156.5v2.5M179.2 156.5v2.5M100.4 161.5v2.5M166.5 184.4v2.5M179.2 184.4v2.5"/>
<circle cx="181.7" cy="87.9" r=".51"/>
</g>
<circle cx="31.9" cy="67.6" r=".51" fill="#008000"/>
<g fill="none" stroke="#008000" stroke-width=".2">
<path d="M31.9 60v7.6M42 67.6v2.5"/>
<circle cx="31.9" cy="67.6" r=".51"/>
</g>
<circle cx="42" cy="67.6" r=".51" fill="#008000"/>
<g fill="none" stroke="#008000" stroke-width=".2">
<path d="M44.6 70.1h-2.6v5.1h2.6"/>
<circle cx="42" cy="67.6" r=".51"/>
</g>
<circle cx="42" cy="70.1" r=".51" fill="#008000"/>
<g fill="none" stroke="#008000" stroke-width=".2">
<path d="M42 151.4v2.5M44.6 151.4h-12.7v2.5"/>
<circle cx="42" cy="70.1" r=".51"/>
</g>
<circle cx="42" cy="151.4" r=".51" fill="#008000"/>
<g fill="none" stroke="#008000" stroke-width=".2">
<path d="M44.6 153.9h-2.6v5.1h2.6"/>
<circle cx="42" cy="151.4" r=".51"/>
</g>
<circle cx="42" cy="153.9" r=".51" fill="#008000"/>
<g fill="none" stroke="#008000" stroke-width=".2">
<path d="M31.9 143.8v7.6"/>
<circle cx="42" cy="153.9" r=".51"/>
</g>
<circle cx="31.9" cy="151.4" r=".51" fill="#008000"/>
<g fill="none" stroke="#008000" stroke-width=".2">
<path d="M87.7 60v10.1M70 67.6h17.7"/>
<circle cx="31.9" cy="151.4" r=".51"/>
</g>
<circle cx="87.7" cy="67.6" r=".51" fill="#008000"/>
<g fill="none" stroke="#008000" stroke-width=".2">
<path d="M72.5 67.6v2.5h-2.5"/>
<circle cx="87.7" cy="67.6" r=".51"/>
</g>
<circle cx="72.5" cy="67.6" r=".51" fill="#008000"/>
<g fill="none" stroke="#008000" stroke-width=".2">
<path d="M72.5 70.1v2.5h-2.5"/>
<circle cx="72.5" cy="67.6" r=".51"/>
</g>
<circle cx="72.5" cy="70.1" r=".51" fill="#008000"/>
<g fill="none" stroke="#008000" stroke-width=".2">
<path d="M87.7 67.6h12.7v5M141.1 65.1v10.1M141.1 72.6h10.1M70 159h7.6v2.5"/>
<circle cx="72.5" cy="70.1" r=".51"/>
</g>
<circle cx="141.1" cy="72.6" r=".51" fill="#008000"/>
<g fill="none" stroke="#008000" stroke-width=".2">
<path d="M153.8 72.6h-2.6v2.6"/>
<circle cx="141.1" cy="72.6" r=".51"/>
</g>
<circle cx="151.2" cy="72.6" r=".51" fill="#008000"/>
<g fill="none" stroke="#008000" stroke-width=".2">
<path d="M153.8 75.2h-2.6v5.1"/>
<circle cx="151.2" cy="72.6" r=".51"/>
</g>
<circle cx="151.2" cy="75.2" r=".51" fill="#008000"/>
<g fill="none" stroke="#008000" stroke-width=".2">
<path d="M179.2 72.6h2.5M222.3 65.1v10.1M151.2 80.3h2.6"/>
<circle cx="151.2" cy="75.2" r=".51"/>
</g>
<circle cx="222.3" cy="72.6" r=".51" fill="#008000"/>
<g fill="none" stroke="#008000" stroke-width=".2">
<path d="M222.3 72.6h-40.6v2.6h-2.5"/>
<circle cx="222.3" cy="72.6" r=".51"/>
</g>
<circle cx="181.7" cy="72.6" r=".51" fill="#008000"/>
<g fill="none" stroke="#008000" stroke-width=".2">
<path d="M214.7 72.6v2.6"/>
<circle cx="181.7" cy="72.6" r=".51"/>
</g>
<circle cx="214.7" cy="72.6" r=".51" fill="#008000"/>
<g fill="none" stroke="#008000" stroke-width=".2">
<path d="M204.5 72.6v2.6"/>
<circle cx="214.7" cy="72.6" r=".51"/>
</g>
<circle cx="204.5" cy="72.6" r=".51" fill="#008000"/>
<g fill="none" stroke="#008000" stroke-width=".2">
<path d="M179.2 77.7h17.7v10.2h17.8M222.3 72.6h12.7v5.1M179.2 80.3h10.1v2.5M214.7 85.3v5.1"/>
<circle cx="204.5" cy="72.6" r=".51"/>
</g>
<circle cx="214.7" cy="87.9" r=".51" fill="#008000"/>
<g fill="none" stroke="#008000" stroke-width=".2">
<path d="M204.5 82.8v5.1"/>
<circle cx="214.7" cy="87.9" r=".51"/>
</g>
<circle cx="204.5" cy="87.9" r=".51" fill="#008000"/>
<g fill="none" stroke="#008000" stroke-width=".2">
<path d="M161.4 146.3h17.8v2.5M166.5 146.3v2.5"/>
<circle cx="204.5" cy="87.9" r=".51"/>
</g>
<circle cx="166.5" cy="146.3" r=".51" fill="#008000"/>
<g fill="none" stroke="#008000" stroke-width=".2">
<path d="M186.8 143.8v2.5h-7.6"/>
<circle cx="166.5" cy="146.3" r=".51"/>
</g>
<circle cx="179.2" cy="146.3" r=".51" fill="#008000"/>
<g fill="none" stroke="#008000" stroke-width=".2">
<path d="M161.4 174.2h17.8v2.5M166.5 174.2v2.5"/>
<circle cx="179.2" cy="146.3" r=".51"/>
</g>
<circle cx="166.5" cy="174.2" r=".51" fill="#008000"/>
<circle cx="166.5" cy="174.2" r=".51" fill="none" stroke="#008000" stroke-width=".2"/>
<circle cx="179.2" cy="174.2" r=".51" fill="#008000"/>
<g fill="none" stroke="#008000" stroke-width=".2">
<path d="M146.1 141.2v33h5.1M146.1 146.3h5.1M189.3 171.7v2.5h-10.1"/>
<circle cx="179.2" cy="174.2" r=".51"/>
</g>
<circle cx="146.1" cy="146.3" r=".51" fill="#008000"/>
<g fill="none" stroke="#008000" stroke-width=".2">
<path d="M70 151.4h17.7v2.5"/>
<circle cx="146.1" cy="146.3" r=".51"/>
</g>
<circle cx="72.5" cy="151.4" r=".51" fill="#008000"/>
<g fill="none" stroke="#008000" stroke-width=".2">
<path d="M70 153.9h2.5M72.5 143.8v12.7h-2.5"/>
<circle cx="72.5" cy="151.4" r=".51"/>
</g>
<circle cx="72.5" cy="153.9" r=".51" fill="#008000"/>
<g fill="none" stroke="#008000" stroke-width=".2">
<path d="M87.7 151.4h12.7v5.1"/>
<circle cx="72.5" cy="153.9" r=".51"/>
</g>
<circle cx="87.7" cy="151.4" r=".51" fill="#008000"/>
<circle cx="87.7" cy="151.4" r=".51" fill="none" stroke="#008000" stroke-width=".2"/>
<text font-size="7.2" fill="#505050" x="111.3" y="37.1">Voltage Regulators</text>
<g font-size="7.2" fill="#808000">
<text x="49.7" y="52.4">+12V</text>
<text x="176.6" y="60">-12V</text>
<text x="47.1" y="136.1">+5V</text>
</g>
<g font-size="3.6" fill="#505050">
<text x="115.7" y="44.1">+12V, -12V for OpAmp Power Supply</text>
<text x="115.7" y="47.9">+5V for DACs/ADC, SPI Isolators and Reference LTC6655 Power Supply</text>
<text x="49.7" y="62">+12V</text>
<text x="158.8" y="67.1">-12V</text>
<text x="49.7" y="145.8">+5V</text>
</g>
<g font-size="3.6" fill="#800000">
<text x="269.3" y="120.6" transform="rotate(-90 269.3 120.6)">Date:</text>
<text x="274.4" y="122.5" transform="rotate(-90 274.4 122.5)">TITLE:</text>
<text x="269.3" y="151.3" transform="rotate(-90 269.3 151.3)">21.02.2019 21:09</text>
<text x="274.4" y="154.5" transform="rotate(-90 274.4 154.5)">current stabiliser</text>
<text x="274.4" y="183.1" transform="rotate(-90 274.4 183.1)">Sheet:</text>
<text x="274.4" y="196" transform="rotate(-90 274.4 196)">11/12</text>
</g>
<g font-size="3.6" fill="#808000">
<text x="214.7" y="143.8">+5V supply</text>
<text x="214.7" y="147.6">for reference</text>
<text x="214.7" y="151.4">and FB DACs</text>
<text x="214.7" y="169.1">+5V supply</text>
<text x="214.7" y="172.9">for SPI isolators,</text>
<text x="214.7" y="176.7">ADC and FF DAC</text>
</g>
<g font-size="3.2" fill="#505050">
<text x="49.7" y="64.6">TPS7A4700</text>
<text x="158.8" y="69.6">TPS7A33</text>
<text x="49.7" y="148.3">TPS7A4700</text>
</g>
<g font-size="2.5" fill="#505050">
<text x="23.3" y="59.2">+15V</text>
<text x="79.2" y="59.2">+12V</text>
<text x="133.4" y="64.3">-15V</text>
<text x="214.7" y="64.3">-12V</text>
<text x="102.6" y="76">D1</text>
<text x="208.6" y="82.3">R45</text>
<text x="237.2" y="81.3">D3</text>
<text x="29.3" y="85.3">GND</text>
<text x="85.2" y="85.3">GND</text>
<text x="97.9" y="85.3">GND</text>
<text x="207.5" y="85.1">1.5M</text>
<text x="75.1" y="93">GND</text>
<text x="138.5" y="90.4">GND</text>
<text x="208.3" y="94">R46</text>
<text x="219.8" y="90.4">GND</text>
<text x="232.5" y="90.4">GND</text>
<text x="39.5" y="98">GND</text>
<text x="70" y="98">GND</text>
<text x="186.8" y="98">GND</text>
<text x="208.3" y="96.3">162k</text>
<text x="148.7" y="103.1">GND</text>
<text x="179.2" y="103.1">GND</text>
<text x="59.8" y="110.7">GND</text>
<text x="212.1" y="108.2">GND</text>
<text x="169" y="115.8">GND</text>
<text x="23.3" y="143">+15V</text>
<text x="65.3" y="143">+5V</text>
<text x="138.9" y="140.5">+5V</text>
<text x="189.3" y="141.2">+5VDD_REF</text>
<text x="152.5" y="149.6">10R</text>
<text x="152.5" y="144.8">R56</text>
<text x="102.6" y="159.8">D2</text>
<text x="163.9" y="164">GND</text>
<text x="176.6" y="164">GND</text>
<text x="29.3" y="169.1">GND</text>
<text x="85.2" y="169.1">GND</text>
<text x="97.9" y="169.1">GND</text>
<text x="152.5" y="172.7">R57</text>
<text x="191.9" y="169.1">+5VDD_ISO</text>
<text x="75.1" y="176.7">GND</text>
<text x="152.5" y="177.5">10R</text>
<text x="39.5" y="181.8">GND</text>
<text x="70" y="181.8">GND</text>
<text x="163.9" y="192">GND</text>
<text x="176.6" y="192">GND</text>
<text x="59.8" y="194.5">GND</text>
</g>
<g font-size="2.5" fill="#008000">
<text x="29.3" y="120.7">if output ringing occurs:</text>
<text x="29.3" y="123.3">put 10uF tantalum capacitor (high ESR)</text>
<text x="29.3" y="126">in parallel to the 10u ceramic input capacitor</text>
<text x="141.1" y="120.9">low ESR ceramic (X7R, or X5R) input/output capacitors</text>
</g>
<g font-size="2.5" fill="#808000">
<text x="189.3" y="146.3">max. 8mA</text>
<text x="191.9" y="174.2">max. 49mA</text>
<text x="133.4" y="186.8">lowpass,</text>
<text x="133.4" y="189.4">pole at 1.6 kHz</text>
</g>
<g font-size="2.1" fill="#505050">
<text x="49.4" y="68.4">IN</text>
<text x="49.4" y="70.9">IN1</text>
<text x="59.8" y="70.9">OUT1</text>
<text x="61" y="68.4">OUT</text>
<text x="49.4" y="75.9">EN</text>
<text x="62.4" y="76">NR</text>
<text x="62.7" y="73.4">FB</text>
<text x="158.6" y="73.4">IN</text>
<text x="158.6" y="75.9">IN1</text>
<text x="169" y="76">OUT1</text>
<text x="170.2" y="73.4">OUT</text>
<text x="49.4" y="81">0P1V</text>
<text x="49.4" y="83.6">0P2V</text>
<text x="60.3" y="81">1P6V</text>
<text x="60.3" y="83.6">3P2V</text>
<text x="158.6" y="81">EN</text>
<text x="171.6" y="81">NR</text>
<text x="172" y="78.5">FB</text>
<text x="49.4" y="86.1">0P4V</text>
<text x="49.4" y="88.6">0P8V</text>
<text x="59.2" y="86.1">6P4V1</text>
<text x="59.2" y="88.6">6P4V2</text>
<text x="158.6" y="86.1">NC4</text>
<text x="158.6" y="88.6">NC5</text>
<text x="170.5" y="86.1">NC8</text>
<text x="170.5" y="88.6">NC9</text>
<text x="53" y="95.7" transform="rotate(-90 53 95.7)">NC</text>
<text x="55.5" y="95.7" transform="rotate(-90 55.5 95.7)">NC1</text>
<text x="58" y="95.7" transform="rotate(-90 58 95.7)">NC2</text>
<text x="60.6" y="95.7" transform="rotate(-90 60.6 95.7)">NC3</text>
<text x="63.1" y="95.7" transform="rotate(-90 63.1 95.7)">GND</text>
<text x="65.7" y="95.7" transform="rotate(-90 65.7 95.7)">EP</text>
<text x="158.6" y="91.2">NC6</text>
<text x="158.6" y="93.7">NC7</text>
<text x="169.3" y="91.2">NC10</text>
<text x="169.3" y="93.7">NC11</text>
<text x="162.1" y="100.8" transform="rotate(-90 162.1 100.8)">NC</text>
<text x="164.7" y="100.8" transform="rotate(-90 164.7 100.8)">NC1</text>
<text x="167.2" y="100.8" transform="rotate(-90 167.2 100.8)">NC2</text>
<text x="169.8" y="100.8" transform="rotate(-90 169.8 100.8)">NC3</text>
<text x="172.3" y="100.8" transform="rotate(-90 172.3 100.8)">GND</text>
<text x="174.8" y="100.8" transform="rotate(-90 174.8 100.8)">EP</text>
<text x="49.4" y="152.1">IN</text>
<text x="49.4" y="154.7">IN1</text>
<text x="59.8" y="154.7">OUT1</text>
<text x="61" y="152.1">OUT</text>
<text x="49.4" y="159.8">EN</text>
<text x="62.4" y="159.8">NR</text>
<text x="62.7" y="157.2">FB</text>
<text x="49.4" y="164.8">0P1V</text>
<text x="49.4" y="167.3">0P2V</text>
<text x="60.3" y="164.8">1P6V</text>
<text x="60.3" y="167.3">3P2V</text>
<text x="49.4" y="169.9">0P4V</text>
<text x="49.4" y="172.4">0P8V</text>
<text x="59.2" y="169.9">6P4V1</text>
<text x="59.2" y="172.4">6P4V2</text>
<text x="53" y="179.5" transform="rotate(-90 53 179.5)">NC</text>
<text x="55.5" y="179.5" transform="rotate(-90 55.5 179.5)">NC1</text>
<text x="58" y="179.5" transform="rotate(-90 58 179.5)">NC2</text>
<text x="60.6" y="179.5" transform="rotate(-90 60.6 179.5)">NC3</text>
<text x="63.1" y="179.5" transform="rotate(-90 63.1 179.5)">GND</text>
<text x="65.7" y="179.5" transform="rotate(-90 65.7 179.5)">EP</text>
</g>
</svg>
